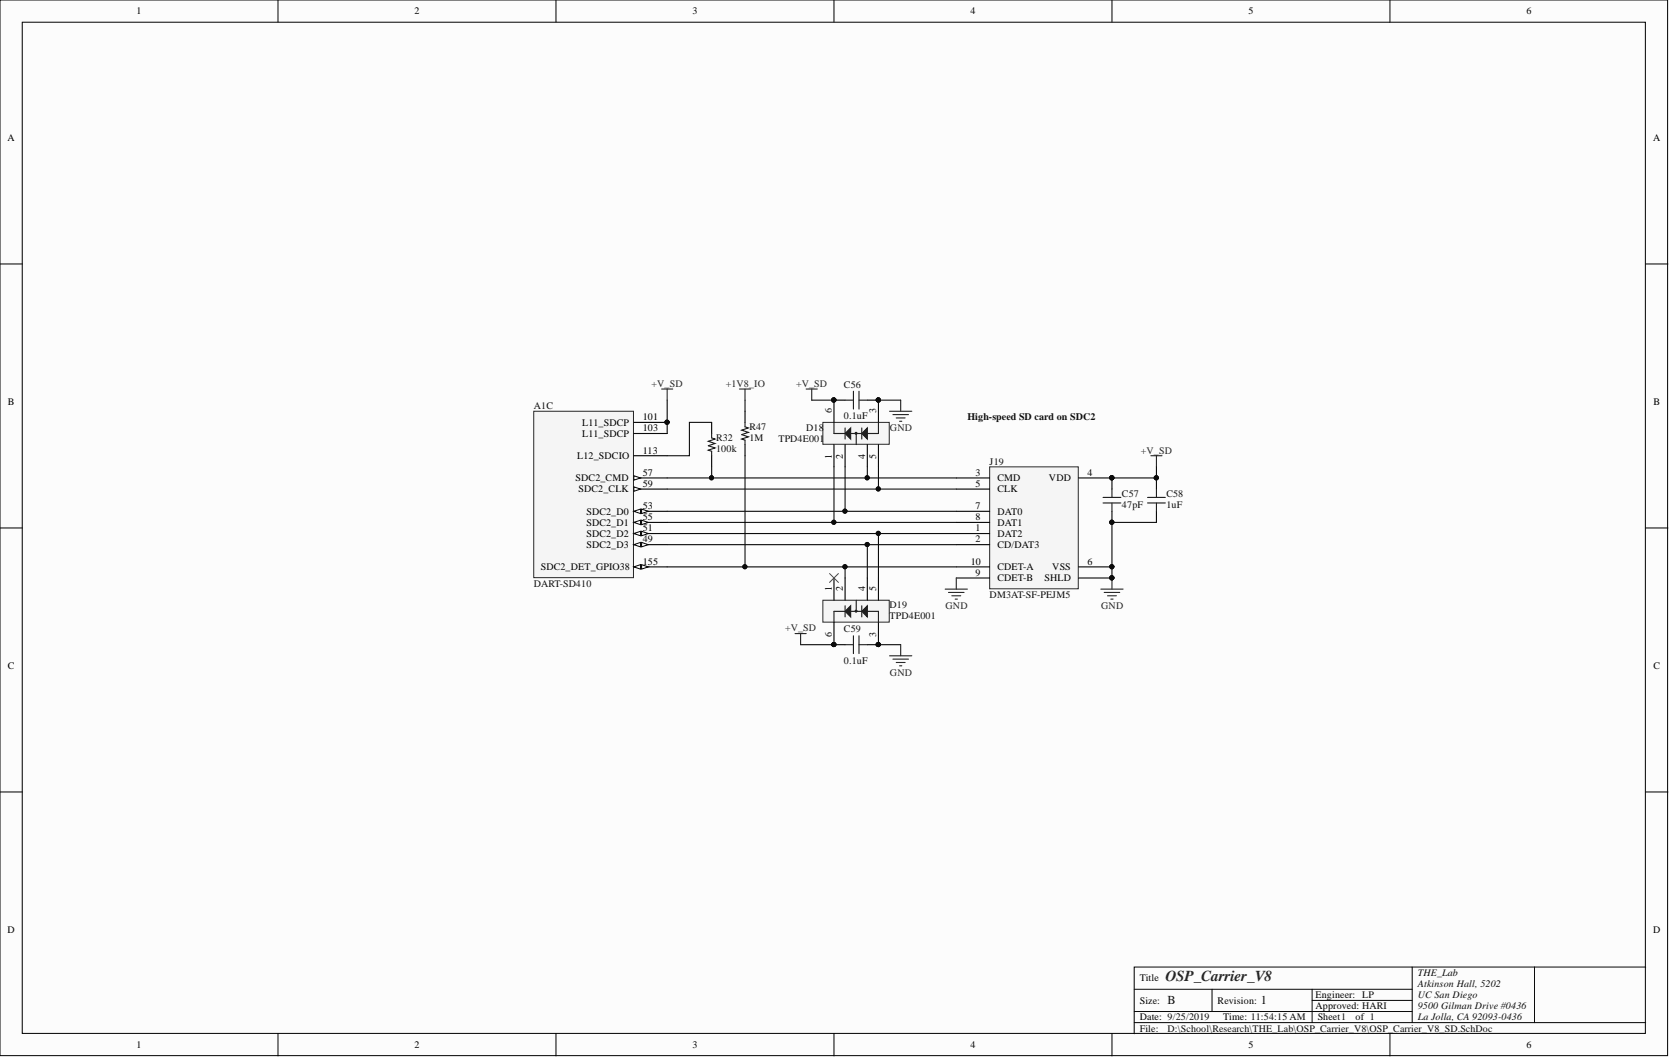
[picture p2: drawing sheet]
<svg xmlns="http://www.w3.org/2000/svg" width="381mm" height="241mm" viewBox="0 0 381 241" stroke-linecap="round" stroke-linejoin="round" font-family="sans-serif">
<g fill="#fcfcfc" stroke="#000" stroke-width=".23">
<path d="M0 0h380.5v240.8h-380.5z"/>
<path d="M5.1 5.1h370.3v230.6h-370.3z"/>
</g>
<g fill="none" stroke="#000" stroke-width=".23">
<path d="M63.4 0v5.1M126.8 0v5.1M190.3 0v5.1M253.7 0v5.1M317.1 0v5.1M0 60.2h5.1M375.5 60.2h5M0 120.4h5.1M375.5 120.4h5M0 180.6h5.1M375.5 180.6h5M63.4 235.8v5"/>
<path d="M126.8 235.8v5M190.3 235.8v5M253.7 235.8v5M258.8 225.6h63.4M258.8 233.2h116.7M258.8 230.7h63.4M276.5 225.6v5.1M299.4 225.6v7.6M299.4 228.2h22.8M317.1 235.8v5M322.2 220.6v12.6M350.1 220.6h-91.3v15.2"/>
<path d="M375.5 220.6h-25.4v12.6"/>
</g>
<path d="M170 93.8v2.5M170 101.4v2.5M253.7 109v2.5M253.7 116.6v2.5M263.8 109v2.5M263.8 116.6v2.5" fill="none" stroke="#000" stroke-width=".25"/>
<g fill="#0e0e0e" stroke="#0e0e0e" stroke-width=".23">
<circle cx="263.8" cy="109" r=".47"/>
<circle cx="253.6" cy="119.1" r=".47"/>
<circle cx="253.6" cy="109" r=".47"/>
</g>
<path d="M170 96.3v1l.7 .3-1.5 .5 1.5 .5-1.5 .5 1.5 .5-1.5 .5 .8 .3v1M251.7 113.4h4M251.7 114.7h4M253.7 111.5v1.9M253.7 114.7v1.9M261.8 113.4h4.1M261.8 114.7h4.1M263.8 111.5v1.9M263.8 114.7v1.9" fill="none" stroke="#1c1c1c" stroke-width=".25"/>
<path d="M225.8 106.5h20.2v27.8h-20.2z" fill="#f5f5f5" stroke="#262626" stroke-width=".23"/>
<path d="M218.2 109h7.6M218.2 111.5h7.6M218.2 116.6h7.6M218.2 119.1h7.6M246.1 109h7.6M218.2 121.7h7.6M218.2 124.2h7.6M218.2 129.3h7.6M218.2 131.8h7.6M246.1 129.3h7.6M246.1 131.8h7.6" fill="none" stroke="#000" stroke-width=".25"/>
<g fill="#0e0e0e" stroke="#0e0e0e" stroke-width=".23">
<circle cx="253.6" cy="109" r=".47"/>
<circle cx="253.6" cy="129.3" r=".47"/>
<circle cx="253.6" cy="131.8" r=".47"/>
</g>
<path d="M251.2 134.4h5M251.9 135.1h3.6M252.7 135.9h2M253.4 136.6h.5M253.7 131.8v2.6" fill="none" stroke="#262626" stroke-width=".25"/>
<path d="M187.7 96.3h15.2v5h-15.2z" fill="#f5f5f5" stroke="#262626" stroke-width=".23"/>
<path d="M190.3 91.3v5M200.4 91.3v5M190.3 101.4v5.1M192.8 101.4v5.1M197.9 101.4v5.1M200.4 101.4v5.1" fill="none" stroke="#000" stroke-width=".25"/>
<g fill="#0e0e0e" stroke="#0e0e0e" stroke-width=".23">
<circle cx="190.2" cy="91.2" r=".47"/>
<circle cx="200.4" cy="91.2" r=".47"/>
</g>
<path d="M190.3 98.9h2.5M192.8 97.6v2.5M194.1 98.9h2.5M196.6 97.6v2.5M197.9 98.9h2.5" fill="none" stroke="#1c1c1c" stroke-width=".25"/>
<path d="M196.6 98.9l1.3-1.3v2.5z" fill="#1c1c1c"/>
<path d="M196.6 98.9l1.3-1.3v2.5z" fill="none" stroke="#1c1c1c" stroke-width=".25"/>
<path d="M192.8 98.9l1.3-1.3v2.5z" fill="#1c1c1c"/>
<g fill="none" stroke="#1c1c1c" stroke-width=".25">
<path d="M190.3 96.3v2.6M192.8 98.9l1.3-1.3v2.5zM192.8 91.3h1.9M194.7 89.2v4.1M195.3 98.9v2.5M196 91.3h1.9M196 89.2v4.1M200.4 96.3v2.6"/>
<circle cx="195.3" cy="98.8" r=".22"/>
</g>
<g fill="#0e0e0e" stroke="#0e0e0e" stroke-width=".23">
<circle cx="190.2" cy="91.2" r=".47"/>
<circle cx="200.4" cy="91.2" r=".47"/>
</g>
<path d="M190.3 91.3h2.5M197.9 91.3h2.5" fill="none" stroke="#000" stroke-width=".25"/>
<path d="M202.9 93.8h5.1M203.7 94.6h3.6M204.5 95.3h2M205.2 96.1h.5M205.5 91.3v2.5" fill="none" stroke="#262626" stroke-width=".25"/>
<path d="M187.7 136.9h15.2v5h-15.2z" fill="#f5f5f5" stroke="#262626" stroke-width=".23"/>
<path d="M190.3 131.8v5.1M192.8 131.8v5.1M197.9 131.8v5.1M200.4 131.8v5.1M190.3 142v5M200.4 142v5" fill="none" stroke="#000" stroke-width=".25"/>
<g fill="#0e0e0e" stroke="#0e0e0e" stroke-width=".23">
<circle cx="190.2" cy="147" r=".47"/>
<circle cx="200.4" cy="147" r=".47"/>
</g>
<path d="M190.3 139.4h2.5M192.8 138.2v2.5M194.1 139.4h2.5M196.6 138.2v2.5M197.9 139.4h2.5" fill="none" stroke="#1c1c1c" stroke-width=".25"/>
<path d="M196.6 139.4l1.3-1.2v2.5z" fill="#1c1c1c"/>
<path d="M196.6 139.4l1.3-1.2v2.5z" fill="none" stroke="#1c1c1c" stroke-width=".25"/>
<path d="M192.8 139.4l1.3-1.2v2.5z" fill="#1c1c1c"/>
<g fill="none" stroke="#1c1c1c" stroke-width=".25">
<path d="M162.4 98.9v1l.7 .2-1.5 .5 1.5 .6-1.5 .5 1.5 .5-1.5 .5 .8 .2v1M190.3 139.4v2.6M192.8 139.4l1.3-1.2v2.5zM195.3 136.9v2.5M200.4 139.4v2.6M192.8 147h1.9M194.7 145v4.1M196 147h1.9M196 145v4.1"/>
<circle cx="195.3" cy="139.4" r=".22"/>
</g>
<g fill="#0e0e0e" stroke="#0e0e0e" stroke-width=".23">
<circle cx="190.2" cy="147" r=".47"/>
<circle cx="200.4" cy="147" r=".47"/>
</g>
<path d="M162.4 96.3v2.6M162.4 103.9v2.6M190.3 147h2.5M197.9 147h2.5" fill="none" stroke="#000" stroke-width=".25"/>
<g fill="none" stroke="#262626" stroke-width=".25">
<path d="M150.9 88.7h2.6M152.2 88.7v2.6M168.7 88.7h2.5M170 88.7v2.6M183.9 88.7h2.6M185.2 88.7v2.6M262.6 103.9h2.5M263.8 103.9v2.6M215.6 134.4h5.1M216.4 135.1h3.5M217.2 135.9h2M217.9 136.6h.5"/>
<path d="M218.2 131.8v2.6M181.4 144.5h2.5M182.7 144.5v2.5M202.9 149.6h5.1M203.7 150.3h3.6M204.5 151.1h2M205.2 151.9h.5M205.5 147v2.6"/>
</g>
<path d="M189.3 130.8l2 2M191.3 130.8l-2 2" fill="none" stroke="#4c4c4c" stroke-width=".23"/>
<path d="M121.8 93.8h22.7v37.9h-22.7z" fill="#f5f5f5" stroke="#262626" stroke-width=".23"/>
<path d="M144.6 124.2h7.6" fill="none" stroke="#000" stroke-width=".25"/>
<path d="M144.6 124.2l1.5-.5v1z" fill="#fcfcfc"/>
<path d="M144.6 124.2l1.5-.5v1z" fill="none" stroke="#000" stroke-width=".23"/>
<path d="M146.4 123.7l1.5 .5-1.5 .5z" fill="#fcfcfc"/>
<path d="M146.4 123.7l1.5 .5-1.5 .5z" fill="none" stroke="#000" stroke-width=".23"/>
<path d="M144.6 121.7h7.6" fill="none" stroke="#000" stroke-width=".25"/>
<path d="M144.6 121.7l1.5-.5v1z" fill="#fcfcfc"/>
<path d="M144.6 121.7l1.5-.5v1z" fill="none" stroke="#000" stroke-width=".23"/>
<path d="M146.4 121.2l1.5 .5-1.5 .5z" fill="#fcfcfc"/>
<path d="M146.4 121.2l1.5 .5-1.5 .5z" fill="none" stroke="#000" stroke-width=".23"/>
<path d="M144.6 116.6h7.6" fill="none" stroke="#000" stroke-width=".25"/>
<path d="M144.6 116.6l1.5-.5v1z" fill="#fcfcfc"/>
<path d="M144.6 116.6l1.5-.5v1z" fill="none" stroke="#000" stroke-width=".23"/>
<path d="M146.4 116.1l1.5 .5-1.5 .5z" fill="#fcfcfc"/>
<path d="M146.4 116.1l1.5 .5-1.5 .5z" fill="none" stroke="#000" stroke-width=".23"/>
<path d="M144.6 119.1h7.6" fill="none" stroke="#000" stroke-width=".25"/>
<path d="M144.6 119.1l1.5-.5v1.1z" fill="#fcfcfc"/>
<path d="M144.6 119.1l1.5-.5v1.1z" fill="none" stroke="#000" stroke-width=".23"/>
<path d="M146.4 118.6l1.5 .5-1.5 .6z" fill="#fcfcfc"/>
<path d="M146.4 118.6l1.5 .5-1.5 .6z" fill="none" stroke="#000" stroke-width=".23"/>
<path d="M144.6 109h7.6" fill="none" stroke="#000" stroke-width=".25"/>
<path d="M144.6 108.5l1.5 .5-1.5 .5z" fill="#fcfcfc"/>
<path d="M144.6 108.5l1.5 .5-1.5 .5z" fill="none" stroke="#000" stroke-width=".23"/>
<path d="M144.6 111.5h7.6" fill="none" stroke="#000" stroke-width=".25"/>
<path d="M144.6 111l1.5 .5-1.5 .6z" fill="#fcfcfc"/>
<path d="M144.6 111l1.5 .5-1.5 .6z" fill="none" stroke="#000" stroke-width=".23"/>
<path d="M144.6 96.3h7.6M144.6 98.9h7.6M144.6 103.9h7.6M144.6 129.3h7.6" fill="none" stroke="#000" stroke-width=".25"/>
<circle cx="152.2" cy="96.3" r=".47" fill="#0e0e0e" stroke="#0e0e0e" stroke-width=".23"/>
<path d="M144.6 129.3l1.5-.5v1z" fill="#fcfcfc"/>
<path d="M144.6 129.3l1.5-.5v1z" fill="none" stroke="#000" stroke-width=".23"/>
<path d="M146.4 128.8l1.5 .5-1.5 .5z" fill="#fcfcfc"/>
<path d="M146.4 128.8l1.5 .5-1.5 .5z" fill="none" stroke="#000" stroke-width=".23"/>
<g fill="#0e0e0e" stroke="#0e0e0e" stroke-width=".23">
<circle cx="152.2" cy="96.3" r=".47"/>
<circle cx="263.8" cy="109" r=".47"/>
<circle cx="253.6" cy="109" r=".47"/>
<circle cx="253.6" cy="119.1" r=".47"/>
<circle cx="253.6" cy="129.3" r=".47"/>
<circle cx="253.6" cy="131.8" r=".47"/>
<circle cx="190.2" cy="91.2" r=".47"/>
<circle cx="200.4" cy="91.2" r=".47"/>
<circle cx="190.2" cy="147" r=".47"/>
<circle cx="200.4" cy="147" r=".47"/>
<circle cx="200.4" cy="121.6" r=".47"/>
<circle cx="197.8" cy="124.2" r=".47"/>
<circle cx="192.8" cy="129.3" r=".47"/>
<circle cx="190.2" cy="119.1" r=".47"/>
<circle cx="192.8" cy="116.6" r=".47"/>
<circle cx="200.4" cy="111.5" r=".47"/>
<circle cx="197.8" cy="109" r=".47"/>
<circle cx="169.9" cy="129.3" r=".47"/>
<circle cx="162.3" cy="109" r=".47"/>
</g>
<g fill="none" stroke="#0e0e0e" stroke-width=".25">
<path d="M152.2 91.3v7.6M162.4 96.3h-5.1v7.6h-5.1M170 91.3v2.5M185.2 91.3h5.1M200.4 91.3h5.1M152.2 119.1h66M152.2 116.6h66M152.2 109h66M152.2 111.5h66M162.4 106.5v2.5M170 103.9v25.4M190.3 106.5v12.6"/>
<path d="M192.8 106.5v10.1M197.9 106.5v2.5M200.4 106.5v5M263.8 106.5v2.5h-10.1M263.8 119.1h-10.1v12.7M152.2 129.3h40.6M152.2 124.2h45.7M152.2 121.7h48.2M218.2 121.7h-17.8v10.1M218.2 124.2h-20.3v7.6M218.2 129.3h-25.4v2.5M182.7 147h7.6"/>
<path d="M200.4 147h5.1"/>
</g>
<text font-size="3.5" fill="#262626" x="265.9" y="223.9">OSP_Carrier_V8</text>
<g font-size="2.8" fill="#0e0e0e">
<text x="266.4" y="229.1">B</text>
<text x="287.7" y="229.1">1</text>
</g>
<g font-size="2.3">
<text x="31.1" y="3.3">1</text>
<text x="94.5" y="3.3">2</text>
<text x="158" y="3.3">3</text>
<text x="221.4" y="3.3">4</text>
<text x="284.8" y="3.3">5</text>
<text x="348.2" y="3.3">6</text>
<text x="1.7" y="32.1">A</text>
<text x="377.1" y="32.1">A</text>
<text x="1.8" y="92.4">B</text>
<text x="146.6" y="95.8">101</text>
<text x="189.8" y="94.3" transform="rotate(-90 189.8 94.3)">6</text>
<text x="199.9" y="94.3" transform="rotate(-90 199.9 94.3)">3</text>
<text x="377.2" y="92.4">B</text>
<text x="132.8" y="97.1">L11_SDCP</text>
<text x="132.8" y="99.6">L11_SDCP</text>
<text x="146.6" y="98.4">103</text>
<text x="131.7" y="104.7">L12_SDCIO</text>
<text x="146.6" y="103.4">113</text>
<text x="189.8" y="104.6" transform="rotate(-90 189.8 104.6)">1</text>
<text x="192.3" y="104.6" transform="rotate(-90 192.3 104.6)">2</text>
<text x="197.4" y="104.6" transform="rotate(-90 197.4 104.6)">4</text>
<text x="199.9" y="104.6" transform="rotate(-90 199.9 104.6)">5</text>
<text x="131.3" y="109.8">SDC2_CMD</text>
<text x="132" y="112.3">SDC2_CLK</text>
<text x="146.6" y="108.5">57</text>
<text x="146.6" y="111">59</text>
<text x="222.6" y="108.5">3</text>
<text x="222.6" y="111">5</text>
<text x="227.6" y="109.8">CMD</text>
<text x="227.6" y="112.3">CLK</text>
<text x="239.3" y="109.8">VDD</text>
<text x="248.1" y="108.5">4</text>
<text x="133.8" y="117.4">SDC2_D0</text>
<text x="133.8" y="119.9">SDC2_D1</text>
<text x="146.6" y="116.1">53</text>
<text x="146.6" y="118.6">55</text>
<text x="222.6" y="116.1">7</text>
<text x="222.6" y="118.6">8</text>
<text x="227.6" y="117.4">DAT0</text>
<text x="227.6" y="119.9">DAT1</text>
<text x="133.8" y="125">SDC2_D3</text>
<text x="133.8" y="122.4">SDC2_D2</text>
<text x="146.6" y="123.7">49</text>
<text x="146.6" y="121.2">51</text>
<text x="222.6" y="121.2">1</text>
<text x="222.6" y="123.7">2</text>
<text x="227.6" y="122.4">DAT2</text>
<text x="227.6" y="125">CD/DAT3</text>
<text x="123.4" y="130.1">SDC2_DET_GPIO38</text>
<text x="146.6" y="128.8">155</text>
<text x="221.5" y="128.8">10</text>
<text x="222.6" y="131.3">9</text>
<text x="227.6" y="130.1">CDET-A</text>
<text x="240.1" y="130.1">VSS</text>
<text x="248.1" y="128.8">6</text>
<text x="189.8" y="134.9" transform="rotate(-90 189.8 134.9)">1</text>
<text x="192.3" y="134.9" transform="rotate(-90 192.3 134.9)">2</text>
<text x="197.4" y="134.9" transform="rotate(-90 197.4 134.9)">4</text>
<text x="199.9" y="134.9" transform="rotate(-90 199.9 134.9)">5</text>
<text x="227.6" y="132.6">CDET-B</text>
<text x="238.3" y="132.6">SHLD</text>
<text x="189.8" y="145.2" transform="rotate(-90 189.8 145.2)">6</text>
<text x="199.9" y="145.2" transform="rotate(-90 199.9 145.2)">3</text>
<text x="1.8" y="152.5">C</text>
<text x="377.2" y="152.5">C</text>
<text x="1.7" y="212.8">D</text>
<text x="377.1" y="212.8">D</text>
<text x="260" y="223.9">Title</text>
<text x="300.1" y="227.7">Engineer: LP</text>
<text x="260" y="228.9">Size:</text>
<text x="260" y="232.7">Date: 9/25/2019</text>
<text x="277.8" y="228.9">Revision:</text>
<text x="279.1" y="232.7">Time: 11:54:15 AM</text>
<text x="300.1" y="230.2">Approved: HARI</text>
<text x="300.6" y="232.7">Sheet1</text>
<text x="309.2" y="232.7">of 1</text>
<text x="31.1" y="239.1">1</text>
<text x="94.5" y="239.1">2</text>
<text x="158" y="239.1">3</text>
<text x="221.4" y="239.1">4</text>
<text x="260" y="235.3">File:</text>
<text x="284.8" y="239.1">5</text>
<text x="348.2" y="239.1">6</text>
</g>
<g font-size="2.3" fill="#262626">
<text x="148.7" y="88.2">+V_SD</text>
<text x="165.6" y="88.2">+1V8_IO</text>
<text x="181.6" y="88.2">+V_SD</text>
<text x="203" y="98.4">GND</text>
<text x="260.3" y="103.4">+V_SD</text>
<text x="179.1" y="144">+V_SD</text>
<text x="215.7" y="138.9">GND</text>
<text x="251.2" y="138.9">GND</text>
<text x="203" y="154.1">GND</text>
</g>
<g font-size="2.3" fill="#0e0e0e">
<text x="192.5" y="88.5">C56</text>
<text x="121.8" y="93.3">A1C</text>
<text x="192.5" y="95.6">0.1uF</text>
<text x="220.7" y="95.8">High-speed SD card on SDC2</text>
<text x="163.4" y="100.6">R32</text>
<text x="171" y="98.1">R47</text>
<text x="171" y="100.6">1M</text>
<text x="177.6" y="100.9">TPD4E001</text>
<text x="183.9" y="98.4">D18</text>
<text x="163.4" y="103.2">100k</text>
<text x="225.8" y="106">J19</text>
<text x="256" y="113.3">C57</text>
<text x="266.1" y="113.3">C58</text>
<text x="256" y="115.9">47pF</text>
<text x="266.1" y="115.9">1uF</text>
<text x="121.8" y="133.9">DART-SD410</text>
<text x="225.8" y="136.4">DM3AT-SF-PEJM5</text>
<text x="202.9" y="138.7">D19</text>
<text x="202.9" y="141.2">TPD4E001</text>
<text x="192.5" y="144.2">C59</text>
<text x="192.5" y="151.3">0.1uF</text>
<text x="323.5" y="222.6">THE_Lab</text>
<text x="323.5" y="225.1">Atkinson Hall, 5202</text>
<text x="323.5" y="227.7">UC San Diego</text>
<text x="323.5" y="230.2">9500 Gilman Drive #0436</text>
<text x="323.5" y="232.7">La Jolla, CA 92093-0436</text>
<text x="266.4" y="235.3">D:\School\Research\THE_Lab\OSP_Carrier_V8\OSP_Carrier_V8_SD.SchDoc</text>
</g>
</svg>
